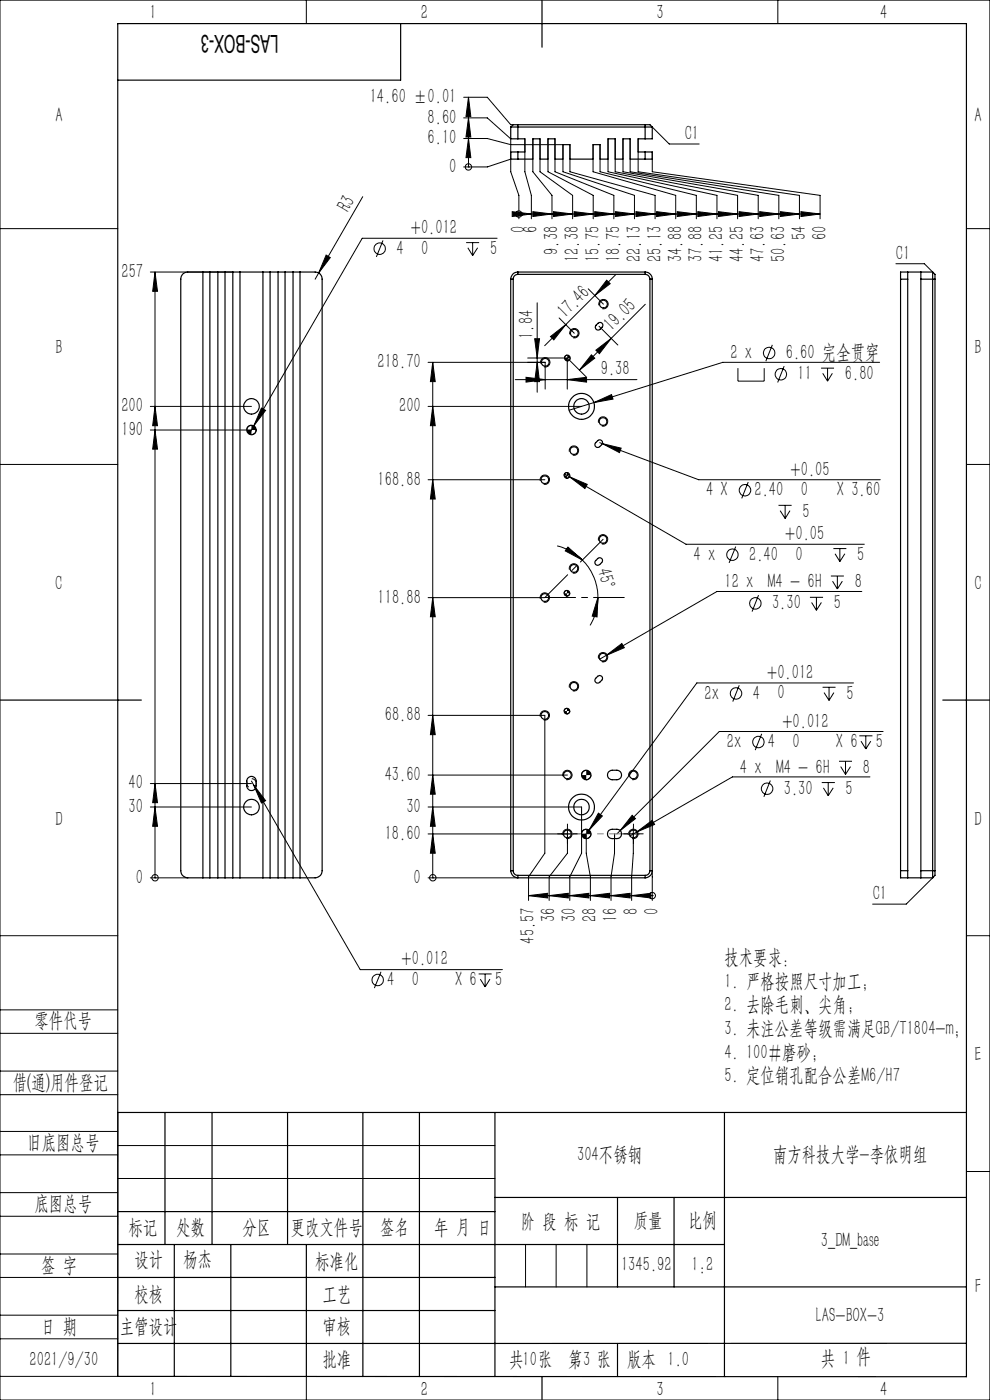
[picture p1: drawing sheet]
<svg xmlns="http://www.w3.org/2000/svg" width="210mm" height="297mm" viewBox="0 0 210 297" stroke-linecap="round" stroke-linejoin="round" font-family="sans-serif">
<g fill="none" stroke="#000" stroke-width=".21">
<path d="M0 0h210v297h-210zM65 0v5M165 0v5M98.4 29.4h5l4.9 1.3h11.1v5.7l15.2 5v5M98.4 25h5l4.9 4.5v6.9l1.8 5v5M98.4 20.6h5l4.9 5.9h.6M99.4 20.6v14.8M99.4 29.4l.5 4h-1.1zM99.4 25l.5 4.1h-1.1zM99.4 20.6l.5 4.1h-1.1zM99.4 35.4h.1M108.3 33.8l-4.9 1.6h-5"/>
<path d="M111.3 29.5v6.9l1.4 5v5M113 29.5v6.9l4.1 5v5M114.5 29.5v6.9l7 5v5M116.2 29.5v6.9l9.6 5v5M117.7 29.5v6.9l12.5 5v5M120.9 30.7v5.7l18.1 5v5M125.8 30.7v5.7l17.5 5v5M127.3 30.7v5.7l20.4 5v5M129 29.5v6.9l23.1 5v5M130.5 29.5v6.9l26 5v5M132.2 29.5v6.9l28.6 5v5M133.7 29.5v6.9l31.5 5v5"/>
<path d="M135.4 29.5v6.9l34.2 5v5M138.4 26.9l3.6 3.6h6.3M138.4 32.2v4.2l35.6 5v5M0 48.5h25M31.9 57.7h17.5M32.9 57.7v128.5M32.9 57.7l.5 4.1h-1zM67.6 57.9l-.7 1.3M69.2 54.1l.9 .5-2.5 3.3zM76.9 41.7l-9.3 16.2M81.2 51l-1.4 3.5M98.9 51.5h2.7"/>
<path d="M99.2 52.6l1.1 1.6M100.3 51.5v2.7M101.3 52.6l-1 1.6M105.4 50.5h-28.6l-23 39.8M108.7 44.9l4 .5-4 .5zM110.1 45.4h.1M110.1 45.4h63.9M113 44.9l4.1 .5-4.1 .5zM117.4 44.9l4.1 .5-4.1 .5zM121.8 44.9l4 .5-4 .5zM126.2 44.9l4 .5-4 .5zM128.7 59.4l.7 .8-3.2 2.5z"/>
<path d="M130.5 44.9l4.1 .5-4.1 .5zM130.7 58.2l-15.2 15.1M134.9 44.9l4.1 .5-4.1 .5zM139.3 44.9l4 .5-4 .5zM143.7 44.9l4 .5-4 .5zM148 44.9l4.1 .5-4.1 .5zM152.4 44.9l4.1 .5-4.1 .5zM156.8 44.9l4 .5-4 .5zM161.1 44.9l4.1 .5-4.1 .5zM165.5 44.9l4.1 .5-4.1 .5zM169.9 44.9l4.1 .5-4.1 .5zM190 55.9h6.1l1.7 1.8"/>
<path d="M205 48.5h5M90.8 76.9h24.8v5.6M91.8 76.9v109.3M91.8 76.9l.5 4.1h-1zM111.9 75.9h8.4M113.4 71.9h1l-.5 4zM113.9 76.9l.5 4.1h-1zM113.9 64.2v19M114.7 77.1a.99 .99 0 0 1 .9-1.2 .99 .99 0 0 1 1 1 .99 .99 0 0 1-1.2 .9M116.8 71.4l3.2-2.5-2.5 3.2zM118.6 67.4l3.2 3.3M120.3 75.3a.6 .6 0 0 0-.6 .6"/>
<path d="M120.3 75.9v6.6M120.3 75.9l4 4M120.9 70.9a.99 .99 0 0 1 .8-1.2 .99 .99 0 0 1 1.1 1.1 .99 .99 0 0 1-1.2 .8M120.9 75.9a.6 .6 0 0 1-.6 .6M124.8 61.3l3.2 3.2M125.4 75.3l.8 .7-3.3 2.5zM126.4 74.3l3.2-2.5-2.5 3.2zM127 64.8a.99 .99 0 0 1 .9-1.3 .99 .99 0 0 1 1.1 1.1 .99 .99 0 0 1-1.3 .9M127.1 69.2l4 4M136.9 64.6l-14 13.9M156.5 78.1v2.8h5.6v-2.8M163.8 73.2l-1.3 3.4"/>
<path d="M166.3 77.7l-1.3 3.4M174.2 78.1h2.7M174.5 79.2l1 1.7M175.5 78.1v2.8M176.6 79.2l-1.1 1.7M186.6 76.9h-33.3l-27.3 8.5M0 98.5h25M31.9 86.2h21.4M31.9 91.2h21.4M32.9 91.2l.5 4.1h-1zM32.9 86.2l.5 4.1h-1zM53.3 90.2h-.1a.97 .97 0 0 0-.8 1"/>
<path d="M53.8 90.3l-1 1.8M54.3 91.2a.95 .95 0 0 1-1 1M55.5 86.6l.8 .5-2.5 3.2zM90.8 86.2h32.6M91.8 86.2l.5 4.1h-1zM109.3 80.5h25.8M111.6 80l4 .5-4 .6zM120.3 80.5l4.1-.5v1.1zM120.8 95.8a.99 .99 0 0 1 .9-1.2 .99 .99 0 0 1 1 1.1 .99 .99 0 0 1-1.2 .9M126 85.4l3.7-1.7 .3 1zM126 85.4l-5.3 1.6M127 89.7a.99 .99 0 0 1 .8-1.3 .99 .99 0 0 1 1.1 1.1 .99 .99 0 0 1-1.2 .9"/>
<path d="M127.2 93.9l21 7.9h38.5M127.8 94.1l4 1-.4 .9zM205 98.5h5M90.8 101.8h24.8M91.8 101.8l.5 4.1h-1zM114.6 102a.99 .99 0 0 1 .9-1.2 .99 .99 0 0 1 1.1 1.1 .99 .99 0 0 1-1.3 .8M118.2 115.8l1.4 .4a11 11 0 0 1 3.9 2.6M119.7 100.5l1.1 .6M120.3 100.3a.6 .6 0 0 0-.6 .6M120.5 116.1l3 2.7-3.6-1.9zM120.8 101.1l3.8 1.7-.5 .8zM120.8 101.1l24.7 14.4h37.8"/>
<path d="M120.9 100.9a.6 .6 0 0 1-.6 .6M123.5 118.8a11.1 11.1 0 0 1 3.3 8M127 114.7a.99 .99 0 0 1 .8-1.3 .99 .99 0 0 1 1.1 1.1 .99 .99 0 0 1-1.2 .9M156.1 116l-1.4 3.4M158.7 102.3l-1.4 3.4M165.1 107.2h2.8M165.5 108.3l1 1.7M166.5 107.2v2.8M167.6 108.3l-1.1 1.7M176.8 116.4h2.7M177.1 117.5l1.1 1.6M178.2 116.4v2.7"/>
<path d="M179.2 117.5l-1 1.6M90.8 126.8h24.8M91.8 126.8l.5 4h-1zM114.6 127a.99 .99 0 0 1 .9-1.2 .99 .99 0 0 1 1.1 1.1 .99 .99 0 0 1-1.3 .8M120.3 125.3a.6 .6 0 0 0-.6 .6M120.8 120.9a.99 .99 0 0 1 .9-1.3 .99 .99 0 0 1 1 1.1 .99 .99 0 0 1-1.2 .9M120.9 125.9a.6 .6 0 0 1-.6 .6M126.8 126.8l-.2 4.1-1-.2zM126.8 126.8a11.2 11.2 0 0 1-1.6 5.9M127 139.7a1 1 0 0 1 .8-1.3 1 1 0 0 1 1.1 1.1 1 1 0 0 1-1.2 .9M128.6 139l3.3-2.5 .5 .9zM128.6 139l-1.4 .8"/>
<path d="M160.9 126.3l-1.4 3.4M171.8 126.7h2.8M172.2 127.8l1 1.7M173.2 126.7v2.8M174.2 127.8l-1 1.7M176.2 122.2h2.8M176.6 123.3l1 1.7M177.6 122.2v2.8M178.7 123.3l-1.1 1.7M182.8 125.5h-30.7l-23.5 13.5M90.8 151.8h24.8v29.2l-3.5 5v5M91.8 151.8l.5 4.1h-1z"/>
<path d="M114.6 152a1 1 0 0 1 .9-1.2 1 1 0 0 1 1.1 1.1 1 1 0 0 1-1.3 .8M120.3 150.2a.6 .6 0 0 0-.6 .6M120.8 145.9a1 1 0 0 1 .9-1.3 1 1 0 0 1 1.1 1.1 1 1 0 0 1-1.3 .9M120.9 150.8a.6 .6 0 0 1-.6 .6M156.8 145.4l-1.4 3.4M161.6 155.7l-1.4 3.4M174.5 145.8h2.7M174.8 146.9l1.1 1.7M175.9 145.8v2.8M176.9 146.9l-1 1.7M181 144.9h-33.2l-22.8 31.2M182.3 156.1h2.8"/>
<path d="M182.6 157.2l1.1 1.7M183.7 156.1v2.8M184.7 157.2l-1 1.7M187.3 155.2h-34.7l-21.8 21.7M31.9 171.2h21.4M31.9 166.2h21.4M32.9 171.2l.5 4.1h-1zM32.9 166.2l.5 4.1h-1zM53.3 165.7l.5 .9M53.8 166.6l2.5 3.3-.8 .5zM53.8 166.6l22.6 39.1h30.2M90.8 176.9h30.8"/>
<path d="M90.8 171.2h32.6v9.8l-2.5 5v5M90.8 164.4h29.6M91.8 176.9l.5 4.1h-1zM91.8 171.2l.5 4.1h-1zM91.8 164.4l.5 4.1h-1zM119.4 177.2a1 1 0 0 1 .9-1.3 1 1 0 0 1 1 1.1 1 1 0 0 1-1.2 .9M119.4 164.7a1 1 0 0 1 .9-1.3 1 1 0 0 1 1 1.1 1 1 0 0 1-1.2 .9M120.4 175.6v5.4l-3.9 5v5M124.4 175.9h-.2a.97 .97 0 0 0-.8 1M124.4 163.4h-.2a.97 .97 0 0 0-.8 1M124.4 176.9v4.1l.8 5v5M125 176.1l-1.2 1.6"/>
<path d="M125.3 176.9l-.2 .6-.3 .3-.4 .1M125.3 164.4a1.02 1.02 0 0 1-.9 1M126.9 172.5l.9 .6-2.8 3zM130.4 176.9v4.1l-.8 5v5M133.1 176.9h2.5M133.4 177.2a.99 .99 0 0 1 .9-1.3 .99 .99 0 0 1 1 1.1 .99 .99 0 0 1-1.2 .9M133.4 164.7a.99 .99 0 0 1 .9-1.3 .99 .99 0 0 1 1 1.1 .99 .99 0 0 1-1.2 .9M134.1 173l.7 .7-3.2 2.5zM134.3 175.6v5.4l-.3 5v5M135.1 176.5l3.3-2.5 .5 .9zM135.1 176.5l-1.5 .8M163.4 165.6l-1.4 3.4"/>
<path d="M174.3 166h2.8M174.7 167.1l1 1.7M175.7 166v2.8M176.7 167.1l-1 1.7M178 161.5h2.7M178.3 162.6l1.1 1.7M179.4 161.5v2.8M180.4 162.6l-1 1.7M184.5 164.8h-29.1l-20.3 11.7M0 198.5h25M31.9 186.2h7.9M32.9 186.2h.1"/>
<path d="M90.8 186.2h19.1M91.8 186.2h.1M112.1 190l4.1-.5v1zM112.1 190h26.3M116.5 190l4-.5v1zM120.9 190l4-.5v1zM125.2 190l4.1-.5v1zM129.6 190l4.1-.5v1zM134 190l4-.5v1zM138.4 190h.1M138.4 184.7v6.3M197.8 186.2l-5.6 5.6h-7.1"/>
<path d="M205 198.5h5M0 214.2h25M0 219.2h25M80.8 206.2l-1.4 3.4M101.5 206.6h2.8M101.9 207.7l1 1.7M102.9 206.6v2.8M103.9 207.7l-1 1.7M0 232.2h25M0 227.2h25M25 236v56h-25M0 245h25"/>
<path d="M0 240h25M0 258h25M0 253h25M25 243h80M25 250h80M205 248.5h5M0 271h25M0 266h25M0 279h25M111.5 264v9M118 264v9M124.5 264v9"/>
<path d="M0 284h25M65 292.1v4.9M153.7 292h.1M165 292v5"/>
<circle cx="99.4" cy="35.4" r=".68"/>
<circle cx="80.5" cy="52.8" r="1.2"/>
<circle cx="110.1" cy="45.4" r=".68"/>
<circle cx="163.1" cy="74.9" r="1.21"/>
<circle cx="165.6" cy="79.4" r="1.22"/>
<circle cx="155.4" cy="117.7" r="1.2"/>
<circle cx="158" cy="104" r="1.22"/>
<circle cx="160.2" cy="128" r="1.2"/>
<circle cx="156.1" cy="147.1" r="1.22"/>
<circle cx="160.9" cy="157.4" r="1.21"/>
<circle cx="162.7" cy="167.3" r="1.22"/>
<circle cx="32.9" cy="186.2" r=".68"/>
<circle cx="91.8" cy="186.2" r=".68"/>
<circle cx="138.3" cy="190" r=".69"/>
<circle cx="80.1" cy="207.9" r="1.2"/>
</g>
<path d="M54.3 165.9a1 1 0 0 0-1.6-.4 1 1 0 0 0 .3 1.6 1 1 0 0 0 1.3-1.1v-.1" fill="none" stroke="#000" stroke-width=".21" stroke-dasharray="30.5 1.3 1.3 1.3" stroke-dashoffset="29.2" stroke-linecap="butt"/>
<path d="M119.1 176.9h-.8M120.4 175.6v-.8M120.4 178.1v.9M121.6 176.9h.8M130.4 176.9v1M133.1 176.9h-.8M134.4 175.6v-.8M134.4 178.1v.9M135.6 176.9h.8" fill="none" stroke="#000" stroke-width=".21" stroke-dasharray="30.5 1.3 1.3 1.3"/>
<path d="M127.9 114.4l-12.3 12.4" fill="none" stroke="#000" stroke-width=".21" stroke-dasharray="30.5 1.3 1.3 1.3" stroke-dashoffset="23.7"/>
<path d="M115.6 126.8h16.8" fill="none" stroke="#000" stroke-width=".21" stroke-dasharray="30.5 1.3 1.3 1.3" stroke-dashoffset="24"/>
<g fill="none" stroke="#000" stroke-width=".25">
<path d="M85 5v12h-60M115 0v10M108.3 26.9h30.1M108.3 26.9v2.6h1.6M109.9 32.2h-1.6v1.6h1.6M109.9 26.5h-1l-.6 .4M109.9 26.5v3M109.9 32.2v1.6M109.9 29.5h1.4v2.7h-1.4M109.9 33.8h3.1v-4.3h1.5v4.3h1.7v-4.3h1.5v4.3h1.7v-3.1h1.5v3.1h4.9v-3.1h1.5v3.1h1.7v-4.3h1.5v4.3h1.7v-4.3h1.5v4.3h3.1M109.9 26.5h26.9M136.8 32.2h1.6v1.6h-1.6"/>
<path d="M136.8 26.5h1.1l.5 .4M136.8 26.5v3M136.8 32.2v1.6M136.8 29.5h-1.4v2.7h1.4M138.4 26.9v2.6h-1.6M38.8 58.1l.5-.3 .5-.1h27.1a1.45 1.45 0 0 1 1.4 1.5v125.5a1.51 1.51 0 0 1-1.4 1.5h-27.1a1.51 1.51 0 0 1-1.5-1.5v-125.5l.2-.6zM43 57.7v128.5M44.5 57.7v128.5M46.2 57.7v128.5M47.7 57.7v128.5M49.4 57.7v128.5M50.9 57.7v128.5"/>
<path d="M55.8 57.7v128.5M57.3 57.7v128.5M59 57.7v128.5M60.5 57.7v128.5M62.2 57.7v128.5M63.6 57.7v128.5M108.3 59.2v125.5M108.3 59.2h.6M108.9 59.2v125.5M109.9 58.2a.97 .97 0 0 0-1 1M109.9 57.7a1.51 1.51 0 0 0-1.6 1.5M109.9 57.7v.5"/>
<path d="M109.9 58.2h26.9M109.9 57.7h26.9M136.8 58.2a1.02 1.02 0 0 1 1.1 1M136.8 57.7a1.51 1.51 0 0 1 1.6 1.5M136.8 57.7v.5M137.9 59.2v125.5M137.9 59.2h.5M138.4 59.2v125.5M191 59.2h1.5M191 59.2v125.5M192.5 57.7v1.5M192.5 59.2v125.5"/>
<path d="M195.3 57.7v1.5M195.3 59.2h3M195.3 59.2v125.5M197.8 57.7v128.5M197.8 57.7h-6.8v1.5M197.8 57.7l.5 .5v1M198.3 59.2v125.5M126.9 68.6a.6 .6 0 0 1 .8 0 .6 .6 0 0 1 0 .8l-.4 .4a.6 .6 0 0 1-.9 0 .6 .6 0 0 1 0-.8zM126.4 93.9l.4-.4a.6 .6 0 0 1 .8 0 .6 .6 0 0 1 0 .8l-.4 .5a.6 .6 0 0 1-.8 0 .6 .6 0 0 1 0-.9zM126.4 118.9l.4-.4a.6 .6 0 0 1 .8 0 .6 .6 0 0 1 0 .8l-.4 .5a.6 .6 0 0 1-.8 0 .6 .6 0 0 1 0-.9zM0 148.5h30M126.4 143.9l.4-.4a.6 .6 0 0 1 .8 0 .6 .6 0 0 1 0 .8l-.4 .4a.6 .6 0 0 1-.8 0 .6 .6 0 0 1 0-.8z"/>
<path d="M200 148.5h10M52.7 165a.98 .98 0 0 1 1.1-.2 .98 .98 0 0 1 .5 .9 1.79 1.79 0 0 1-.3 1.8 .98 .98 0 0 1-1.1 .1 .98 .98 0 0 1-.5-.9v-1.3zM129.1 176.2a2.53 2.53 0 0 1 2.3-.1 1.01 1.01 0 0 1 .4 1.1 1.01 1.01 0 0 1-1 .7 1.74 1.74 0 0 1-1.7-.4l-.2-.4zM129.1 163.8a2.27 2.27 0 0 1 2.3-.2 1.01 1.01 0 0 1 .4 1.1 1.01 1.01 0 0 1-1 .7 1.74 1.74 0 0 1-1.7-.3l-.2-.5zM108.3 184.7a1.57 1.57 0 0 0 1.6 1.5M108.3 184.7h.6M108.9 184.7a.96 .96 0 0 0 1 1M109.9 186.2h26.9M109.9 185.7v.5M109.9 185.7h26.9M136.8 185.7v.5M137.9 184.7a1.02 1.02 0 0 1-1.1 1"/>
<path d="M137.9 184.7h.5M138.4 184.7a1.57 1.57 0 0 1-1.6 1.5M191 184.7v1.5h6.8M191 184.7h1.5M192.5 184.7v1.5M195.3 184.7v1.5M195.3 184.7h3M198.3 184.7v1l-.5 .5M25 236h180M35 236v28M45 236v28M61 236v28"/>
<path d="M77 236v56M89 236v56M105 236v56M153.7 236v56M25 257h80M105 254h100M131 254v19M143 254v19M25 264h128.7M25 271h80M25 278h80M37 264v28"/>
<path d="M49 264v28M65 264.1v28M105 273h100M25 292l180 .1v-287.1h-180v287M115 292v5M131 285v7M205 285h-180"/>
<circle cx="115.7" cy="76.9" r=".82"/>
<circle cx="120.4" cy="75.9" r=".6"/>
<circle cx="121.8" cy="70.7" r=".82"/>
<circle cx="128" cy="64.5" r=".82"/>
<circle cx="53.3" cy="91.2" r=".99"/>
<circle cx="53.4" cy="86.2" r="1.65"/>
<circle cx="121.7" cy="95.6" r=".82"/>
<circle cx="123.4" cy="86.2" r="2.74"/>
<circle cx="123.4" cy="86.2" r="1.65"/>
<circle cx="127.9" cy="89.4" r=".82"/>
<circle cx="115.6" cy="101.8" r=".82"/>
<circle cx="120.3" cy="100.9" r=".6"/>
<circle cx="127.9" cy="114.4" r=".82"/>
<circle cx="115.6" cy="126.8" r=".82"/>
<circle cx="120.2" cy="125.9" r=".61"/>
<circle cx="121.7" cy="120.6" r=".82"/>
<circle cx="127.9" cy="139.4" r=".82"/>
<circle cx="115.6" cy="151.8" r=".82"/>
<circle cx="120.2" cy="150.8" r=".6"/>
<circle cx="121.7" cy="145.6" r=".82"/>
<circle cx="53.4" cy="171.2" r="1.65"/>
<circle cx="120.4" cy="176.9" r=".82"/>
<circle cx="120.4" cy="164.4" r=".82"/>
<circle cx="123.4" cy="171.2" r="2.74"/>
<circle cx="123.4" cy="171.2" r="1.65"/>
<circle cx="124.4" cy="164.4" r="1"/>
<circle cx="124.4" cy="176.9" r="1"/>
<circle cx="134.3" cy="176.9" r=".83"/>
<circle cx="134.4" cy="164.4" r=".83"/>
</g>
<path d="M120.4 176.9h14" fill="none" stroke="#808080" stroke-width=".21" stroke-dasharray="30.5 1.3 1.3 1.3" stroke-dashoffset="25.4"/>
<path d="M120.4 176.9h4M134.4 176.9h-4" fill="none" stroke="#808080" stroke-width=".21" stroke-dasharray="30.5 1.3 1.3 1.3" stroke-dashoffset="30.4"/>
<g fill="#000">
<path d="M69.2 54.1l.9 .5-2.5 3.3z"/>
<path d="M113.4 71.9h1l-.5 4zM113.9 76.9l.5 4.1h-1z"/>
<path d="M125.4 75.3l.8 .7-3.3 2.5zM126.4 74.3l3.2-2.5-2.5 3.2z"/>
<path d="M128.7 59.4l.7 .8-3.2 2.5zM116.8 71.4l3.2-2.5-2.5 3.2z"/>
<path d="M52.4 91.2a1.02 1.02 0 0 0 .9 1v-1zM53.3 90.2v1h1a.96 .96 0 0 0-1-1z"/>
<path d="M120.3 80.5l4.1-.5v1.1zM111.6 80l4 .5-4 .6z"/>
<path d="M119.7 100.9a.6 .6 0 0 0 .6 .6v-.6zM120.3 100.3v.6h.6a.6 .6 0 0 0-.6-.6zM119.7 125.9a.6 .6 0 0 0 .6 .6v-.6zM120.3 125.3v.6h.6a.6 .6 0 0 0-.6-.6zM119.7 150.8a.6 .6 0 0 0 .6 .6v-.6zM120.3 150.2v.6h.6a.6 .6 0 0 0-.6-.6zM119.7 75.9a.6 .6 0 0 0 .6 .6v-.6zM120.3 75.3v.6h.6a.6 .6 0 0 0-.6-.6zM123.4 176.9v.3a.96 .96 0 0 0 1 .7v-1zM124.4 175.9v1h.9v-.1a.96 .96 0 0 0-.9-.9zM123.4 164.4a1.02 1.02 0 0 0 1 1v-1zM124.4 163.4v1h.9a1.02 1.02 0 0 0-.9-1z"/>
<path d="M126.8 126.8l-.2 4.1-1-.2zM120.5 116.1l3 2.7-3.6-1.9z"/>
<path d="M128.6 139l3.8-1.6-.5-.9zM127.8 94.1l3.6 1.9 .4-.9zM126.9 172.5l-1.9 3.6 2.8-3zM120.8 101.1l3.3 2.5 .5-.8zM134.1 173l-2.5 3.2 3.2-2.5zM135.1 176.5l3.8-1.6-.5-.9zM126 85.4l4-.7-.3-1zM53.8 166.6l1.7 3.8 .8-.5zM55.5 86.6l-1.7 3.7 2.5-3.2z"/>
<path d="M91.8 176.9l.5 4.1h-1zM91.8 171.2l.5 4.1h-1zM91.8 164.4l.5 4.1h-1zM91.8 151.8l.5 4.1h-1zM91.8 126.8l.5 4h-1zM91.8 101.8l.5 4.1h-1zM91.8 76.9l.5 4.1h-1zM91.8 86.2l.5 4.1h-1zM99.4 29.4l.5 4h-1.1zM99.4 25l.5 4.1h-1.1zM99.4 20.6l.5 4.1h-1.1zM32.9 171.2l.5 4.1h-1zM32.9 166.2l.5 4.1h-1zM32.9 91.2l.5 4.1h-1zM32.9 86.2l.5 4.1h-1zM32.9 57.7l.5 4.1h-1z"/>
<path d="M134 190l4-.5v1zM125.2 190l4.1-.5v1zM120.9 190l4-.5v1zM116.5 190l4-.5v1zM112.1 190l4.1-.5v1zM129.6 190l4.1-.5v1zM108.7 44.9l4 .5-4 .5zM113 44.9l4.1 .5-4.1 .5zM117.4 44.9l4.1 .5-4.1 .5zM121.8 44.9l4 .5-4 .5zM126.2 44.9l4 .5-4 .5zM130.5 44.9l4.1 .5-4.1 .5zM134.9 44.9l4.1 .5-4.1 .5zM139.3 44.9l4 .5-4 .5zM143.7 44.9l4 .5-4 .5zM148 44.9l4.1 .5-4.1 .5zM152.4 44.9l4.1 .5-4.1 .5zM156.8 44.9l4 .5-4 .5zM161.1 44.9l4.1 .5-4.1 .5zM165.5 44.9l4.1 .5-4.1 .5zM169.9 44.9l4.1 .5-4.1 .5z"/>
</g>
<text font-size="5.2" x="59.1" y="7.3" transform="rotate(-180 59.1 7.3)">LAS-BOX-3</text>
<g font-size="4.4">
<text x="31.7" y="4.1">1</text>
<text x="89.2" y="4.1">2</text>
<text x="139.2" y="4.1">3</text>
<text x="186.7" y="4.1">4</text>
<text x="78.4" y="21.9">14.60 ±0.01</text>
<text x="11.7" y="25.9">A</text>
<text x="90.7" y="26.3">8.60</text>
<text x="145.2" y="29.6">C1</text>
<text x="206.7" y="25.9">A</text>
<text x="90.7" y="30.6">6.10</text>
<text x="95.3" y="36.7">0</text>
<text x="73.9" y="45.3" transform="rotate(-60 73.9 45.3)">R3</text>
<text x="87.2" y="49.7">+0.012</text>
<text x="111.4" y="49.5" transform="rotate(-90 111.4 49.5)">0</text>
<text x="114" y="49.5" transform="rotate(-90 114 49.5)">6</text>
<text x="170.9" y="51" transform="rotate(-90 170.9 51)">54</text>
<text x="175.3" y="51" transform="rotate(-90 175.3 51)">60</text>
<text x="25.8" y="59">257</text>
<text x="84.1" y="54">4</text>
<text x="89.3" y="54">0</text>
<text x="103.9" y="54">5</text>
<text x="118.4" y="54.1" transform="rotate(-90 118.4 54.1)">9.38</text>
<text x="122.8" y="55.6" transform="rotate(-90 122.8 55.6)">12.38</text>
<text x="127.2" y="55.6" transform="rotate(-90 127.2 55.6)">15.75</text>
<text x="131.5" y="55.6" transform="rotate(-90 131.5 55.6)">18.75</text>
<text x="135.9" y="55.6" transform="rotate(-90 135.9 55.6)">22.13</text>
<text x="140.3" y="55.6" transform="rotate(-90 140.3 55.6)">25.13</text>
<text x="144.7" y="55.6" transform="rotate(-90 144.7 55.6)">34.88</text>
<text x="149" y="55.6" transform="rotate(-90 149 55.6)">37.88</text>
<text x="153.4" y="55.6" transform="rotate(-90 153.4 55.6)">41.25</text>
<text x="157.8" y="55.6" transform="rotate(-90 157.8 55.6)">44.25</text>
<text x="162.2" y="55.6" transform="rotate(-90 162.2 55.6)">47.63</text>
<text x="166.6" y="55.6" transform="rotate(-90 166.6 55.6)">50.63</text>
<text x="190" y="55.1">C1</text>
<text x="113.1" y="71.9" transform="rotate(-90 113.1 71.9)">1.84</text>
<text x="119.9" y="67.7" transform="rotate(-45 119.9 67.7)">17.46</text>
<text x="129.8" y="70.4" transform="rotate(-45 129.8 70.4)">19.05</text>
<text x="11.7" y="75.1">B</text>
<text x="154.9" y="76.2">2 x</text>
<text x="166.7" y="76.2">6.60 完全贯穿</text>
<text x="206.7" y="75.1">B</text>
<text x="80.1" y="78.1">218.70</text>
<text x="127.5" y="79.7">9.38</text>
<text x="169.2" y="80.7">11</text>
<text x="179.2" y="80.7">6.80</text>
<text x="25.8" y="87.5">200</text>
<text x="84.7" y="87.5">200</text>
<text x="25.8" y="92.5">190</text>
<text x="167.7" y="100.9">+0.05</text>
<text x="80.1" y="103">168.88</text>
<text x="149.8" y="105.3">4 X</text>
<text x="160" y="105.3">2.40</text>
<text x="169.9" y="105.3">0</text>
<text x="177.5" y="105.3">X 3.60</text>
<text x="170.2" y="109.8">5</text>
<text x="147.1" y="119">4 x</text>
<text x="158.9" y="119">2.40</text>
<text x="166.6" y="114.6">+0.05</text>
<text x="168.7" y="118.9">0</text>
<text x="181.8" y="119">5</text>
<text x="11.7" y="125.1">C</text>
<text x="126.7" y="120.9" transform="rotate(76 126.7 120.9)">45°</text>
<text x="153.7" y="124.8">12 x M4 - 6H</text>
<text x="181.3" y="124.8">8</text>
<text x="206.7" y="125.1">C</text>
<text x="80.1" y="128">118.88</text>
<text x="163.8" y="129.3">3.30</text>
<text x="176.9" y="129.3">5</text>
<text x="149.4" y="148.4">2x</text>
<text x="159.7" y="148.4">4</text>
<text x="162.7" y="144">+0.012</text>
<text x="164.9" y="148.4">0</text>
<text x="179.5" y="148.4">5</text>
<text x="81.6" y="153">68.88</text>
<text x="166" y="154.3">+0.012</text>
<text x="154.2" y="158.7">2x</text>
<text x="162.9" y="158.7">4</text>
<text x="168.1" y="158.7">0</text>
<text x="177.3" y="158.7">X 6</text>
<text x="185.8" y="158.7">5</text>
<text x="27.3" y="167.5">40</text>
<text x="81.6" y="165.7">43.60</text>
<text x="157" y="164.1">4 x M4 - 6H</text>
<text x="183" y="164.1">8</text>
<text x="27.3" y="172.5">30</text>
<text x="86.2" y="172.5">30</text>
<text x="166.3" y="168.6">3.30</text>
<text x="179.4" y="168.6">5</text>
<text x="11.7" y="175.1">D</text>
<text x="81.6" y="178.2">18.60</text>
<text x="206.7" y="175.1">D</text>
<text x="28.8" y="187.5">0</text>
<text x="87.7" y="187.5">0</text>
<text x="185.1" y="190.9">C1</text>
<text x="117.8" y="195.6" transform="rotate(-90 117.8 195.6)">36</text>
<text x="122.2" y="195.6" transform="rotate(-90 122.2 195.6)">30</text>
<text x="126.5" y="195.6" transform="rotate(-90 126.5 195.6)">28</text>
<text x="130.9" y="195.6" transform="rotate(-90 130.9 195.6)">16</text>
<text x="135.3" y="194.1" transform="rotate(-90 135.3 194.1)">8</text>
<text x="139.7" y="194.1" transform="rotate(-90 139.7 194.1)">0</text>
<text x="113.4" y="200.2" transform="rotate(-90 113.4 200.2)">45.57</text>
<text x="82.1" y="209.2">4</text>
<text x="85.2" y="204.8">+0.012</text>
<text x="87.4" y="209.2">0</text>
<text x="96.6" y="209.2">X 6</text>
<text x="105.1" y="209.2">5</text>
<text x="153.7" y="204.6">技术要求：</text>
<text x="153.7" y="209.6">1. 严格按照尺寸加工；</text>
<text x="153.7" y="214.6">2. 去除毛刺、尖角；</text>
<text x="7.3" y="217.9">零件代号</text>
<text x="153.7" y="219.6">3. 未注公差等级需满足GB/T1804-m；</text>
<text x="153.7" y="224.6">4. 100#磨砂;</text>
<text x="206.7" y="225.1">E</text>
<text x="2.7" y="231">借(通)用件登记</text>
<text x="153.7" y="229.6">5. 定位销孔配合公差M6/H7</text>
<text x="5.8" y="243.7">旧底图总号</text>
<text x="122.4" y="246.2">304不锈钢</text>
<text x="164" y="246.2">南方科技大学-李依明组</text>
<text x="7.3" y="256.7">底图总号</text>
<text x="27.2" y="261.8">标记</text>
<text x="37.4" y="261.8">处数</text>
<text x="51.5" y="261.8">分区</text>
<text x="61.7" y="261.8">更改文件号</text>
<text x="80.6" y="261.8">签名</text>
<text x="92.1" y="261.8">年 月 日</text>
<text x="110.5" y="260.4">阶 段 标 记</text>
<text x="134.4" y="260.3">质量</text>
<text x="145.9" y="260.3">比例</text>
<text x="8.7" y="269.8">签 字</text>
<text x="28.5" y="268.7">设计</text>
<text x="38.9" y="268.7">杨杰</text>
<text x="66.9" y="269">标准化</text>
<text x="131.7" y="269.7">1345.92</text>
<text x="146.7" y="269.7">1:2</text>
<text x="174.1" y="264.6">3_DM_base</text>
<text x="28.5" y="275.9">校核</text>
<text x="68.4" y="275.9">工艺</text>
<text x="206.8" y="274.4">F</text>
<text x="173.1" y="280.6">LAS-BOX-3</text>
<text x="8.7" y="282.8">日 期</text>
<text x="25.4" y="282.8">主管设计</text>
<text x="68.4" y="282.8">审核</text>
<text x="6.3" y="289.9">2021/9/30</text>
<text x="68.4" y="289.9">批准</text>
<text x="108" y="289.9">共 张</text>
<text x="110.8" y="289.9">10</text>
<text x="120.5" y="289.9">第 张</text>
<text x="123.7" y="289.9">3</text>
<text x="133" y="289.9">版本 1.0</text>
<text x="174.1" y="289.5">共 1 件</text>
<text x="31.7" y="296.1">1</text>
<text x="89.2" y="296.1">2</text>
<text x="139.2" y="296.1">3</text>
<text x="186.7" y="296.1">4</text>
</g>
</svg>
